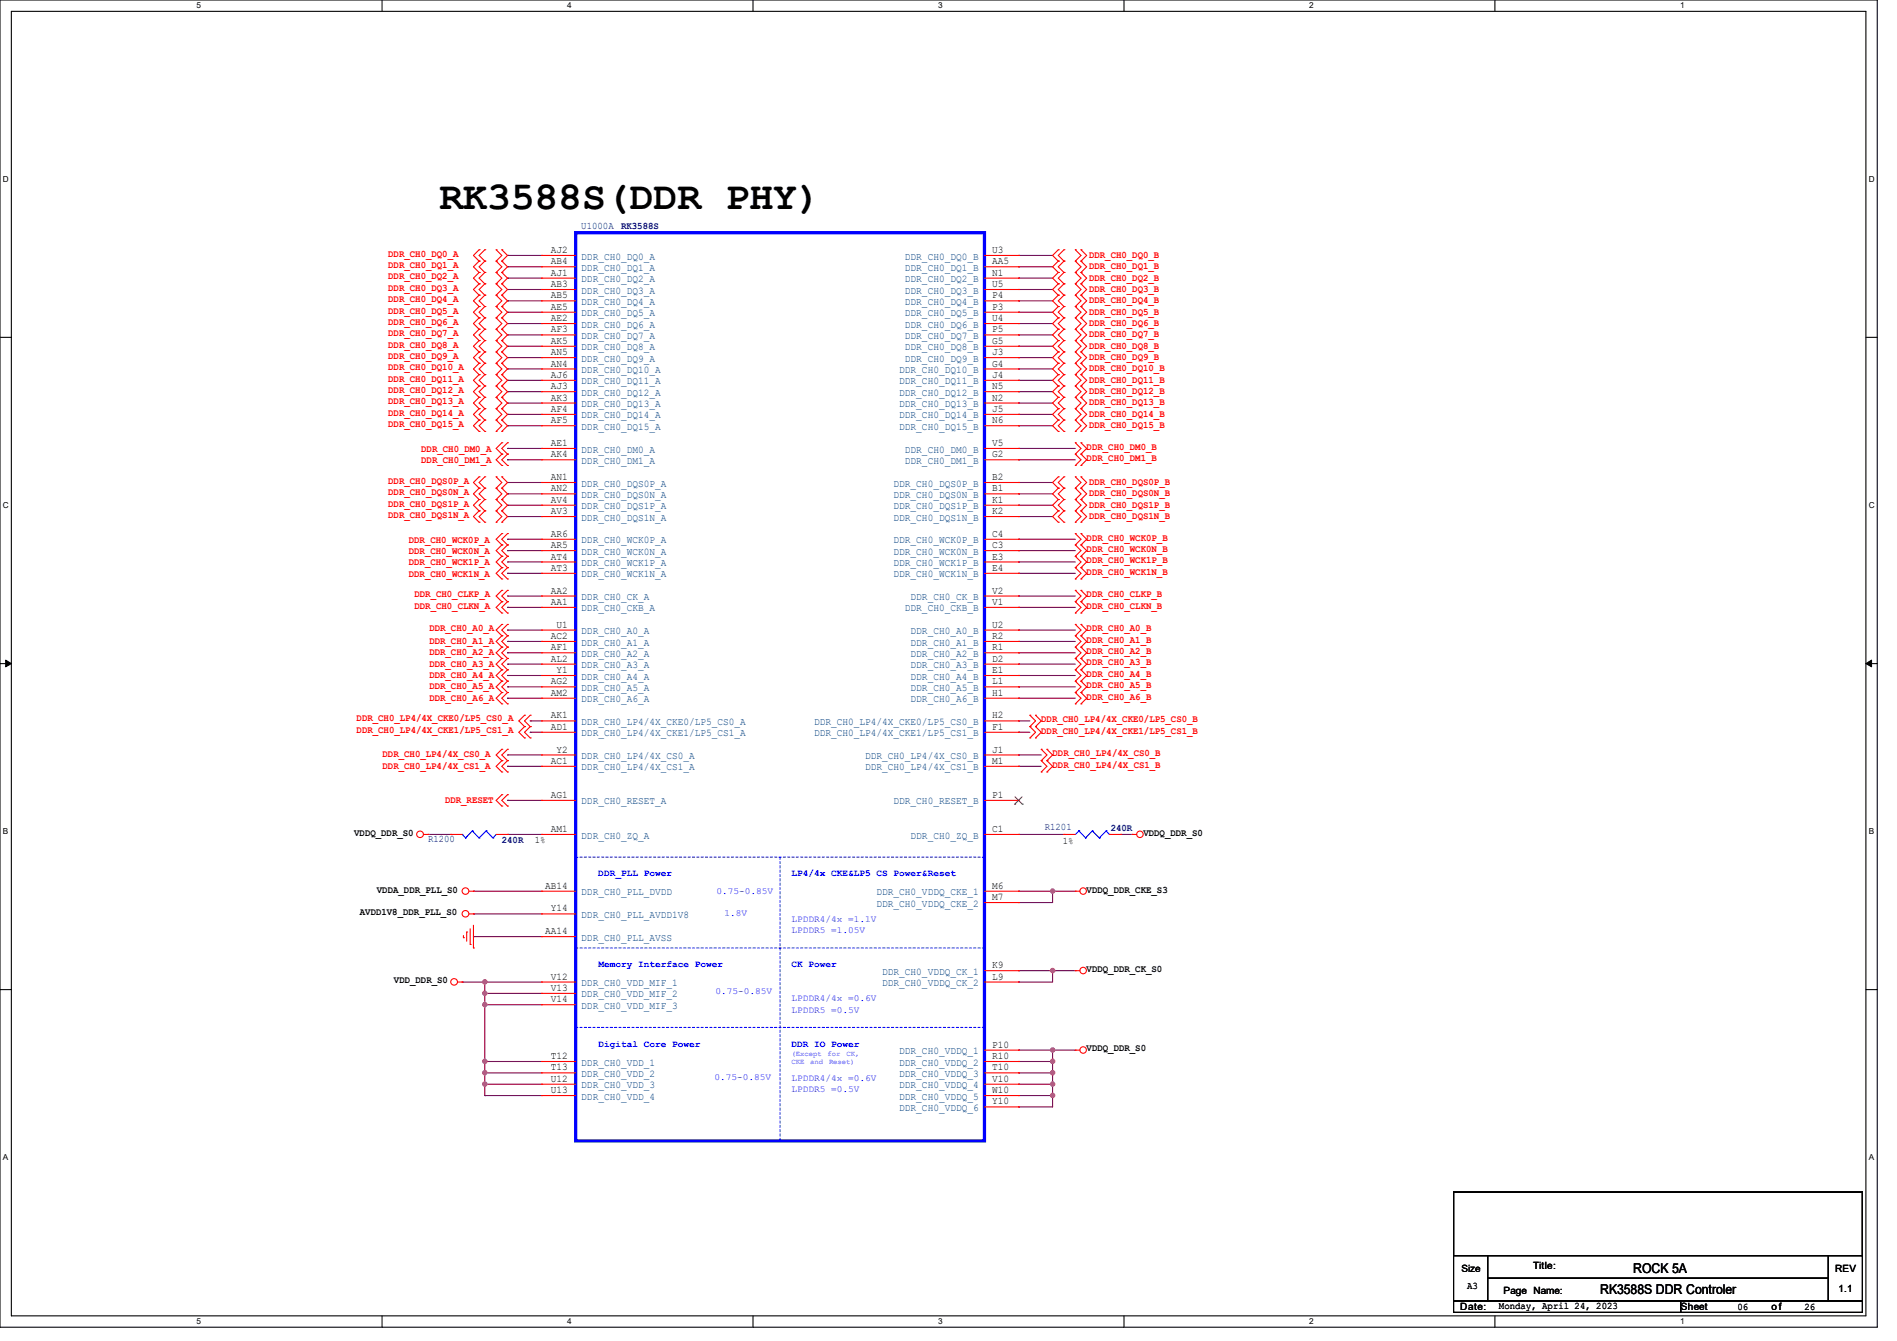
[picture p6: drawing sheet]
<svg xmlns="http://www.w3.org/2000/svg" width="297mm" height="210mm" viewBox="0 0 297 210" stroke-linecap="round" stroke-linejoin="round" font-family="sans-serif">
<path d="M0 0h293.9v207.9h-293.9zM1.8 1.8h290.3v204.3h-290.3z" fill="none" stroke="#000" stroke-width=".17"/>
<g fill="#fff">
<path d="M30.8 .2h.7v1.4h-.7z"/>
<path d="M30.8 206.2h.7v1.4h-.7z"/>
</g>
<path d="M59.8 0v1.8M59.8 206.1v1.8" fill="none" stroke="#000" stroke-width=".17"/>
<g fill="#fff">
<path d="M88.8 .2h.7v1.4h-.7z"/>
<path d="M88.8 206.2h.7v1.4h-.7z"/>
</g>
<path d="M117.9 0v1.8M117.9 206.1v1.8" fill="none" stroke="#000" stroke-width=".17"/>
<g fill="#fff">
<path d="M146.9 .2h.7v1.4h-.7z"/>
<path d="M146.9 206.2h.7v1.4h-.7z"/>
</g>
<path d="M176 0v1.8M176 206.1v1.8" fill="none" stroke="#000" stroke-width=".17"/>
<g fill="#fff">
<path d="M205 .2h.7v1.4h-.7z"/>
<path d="M205 206.2h.7v1.4h-.7z"/>
</g>
<path d="M234.1 0v1.8M234.1 206.1v1.8" fill="none" stroke="#000" stroke-width=".17"/>
<g fill="#fff">
<path d="M263.1 .2h.6v1.4h-.6z"/>
<path d="M263.1 206.2h.6v1.4h-.6z"/>
<path d="M.5 27.3h.9v1.4h-.9z"/>
<path d="M292.6 27.3h.9v1.4h-.9z"/>
<path d="M.5 78.4h.9v1.4h-.9z"/>
<path d="M292.6 78.4h.9v1.4h-.9z"/>
</g>
<path d="M0 52.8h1.8M292.1 52.8h1.8" fill="none" stroke="#000" stroke-width=".17"/>
<g fill="#fff">
<path d="M.5 129.5h.8v1.4h-.8z"/>
<path d="M292.6 129.5h.8v1.4h-.8z"/>
</g>
<path d="M0 103.9h1.8M292.1 103.9h1.8" fill="none" stroke="#000" stroke-width=".17"/>
<path d="M.9 103.4l.9 .5-.9 .5zM292.1 103.9l.9-.5v1z" fill="#000" stroke="#000" stroke-width=".16"/>
<g fill="#fff">
<path d="M.5 180.5h.8v1.4h-.8z"/>
<path d="M292.6 180.5h.8v1.4h-.8z"/>
</g>
<path d="M0 155h1.8M292.1 155h1.8M227.6 186.7h64v9.9h-64zM227.6 196.6h5.3v7.2h-5.3zM232.9 196.6h53.4v3.6h-53.4zM286.3 196.6h5.3v7.2h-5.3zM227.6 203.8h35.5v1.7h-35.5zM232.9 200.2h53.4v3.6h-53.4zM263.1 203.8h28.5v1.7h-28.5z" fill="none" stroke="#000" stroke-width=".17"/>
<g fill="none" stroke="#7f003f" stroke-width=".17">
<path d="M79.5 41.8h.1M79.5 47.1h.1M79.5 56h.1M79.5 54.2h.1M79.5 45.3h.1M79.5 59.6h.1M79.5 57.8h.1M79.5 52.5h.1M79.5 43.6h.1M79.5 48.9h.1M79.5 50.7h.1M79.5 40h.1"/>
<path d="M79.5 40h5.3M79.5 52.5h5.3M79.5 50.7h5.3M79.5 59.6h5.3M79.5 48.9h5.3M79.5 47.1h5.3M79.5 45.3h5.3M79.5 43.6h5.3M79.5 41.8h5.3M79.5 57.8h5.3M79.5 56h5.3M79.5 54.2h5.3"/>
<path d="M159.5 40h.1M159.5 52.5h.1M159.5 50.7h.1M159.5 59.6h.1M159.5 48.9h.1M159.5 47.1h.1M159.5 45.3h.1M159.5 43.6h.1M159.5 41.8h.1M159.5 57.8h.1M159.5 56h.1M159.5 54.2h.1"/>
<path d="M159.5 40h5.3M159.5 52.5h5.3M159.5 50.7h5.3M159.5 59.6h5.3M159.5 48.9h5.3M159.5 47.1h5.3M159.5 45.3h5.3M159.5 43.6h5.3M159.5 41.8h5.3M159.5 57.8h5.3M159.5 56h5.3M159.5 54.2h5.3"/>
<path d="M79.5 64.9h.1M79.5 63.1h.1M79.5 61.3h.1M79.5 66.7h.1M79.5 72h.1M79.5 70.2h.1M79.5 77.3h.1M79.5 75.6h.1M79.5 79.1h.1M79.5 61.3h5.3M79.5 79.1h5.3M79.5 77.3h5.3"/>
<path d="M79.5 64.9h5.3M79.5 63.1h5.3M79.5 75.6h5.3M79.5 72h5.3M79.5 70.2h5.3M79.5 66.7h5.3M159.5 61.3h.1M159.5 79.1h.1M159.5 77.3h.1M159.5 64.9h.1M159.5 63.1h.1M159.5 75.6h.1"/>
<path d="M159.5 72h.1M159.5 70.2h.1M159.5 66.7h.1M159.5 61.3h5.3M159.5 79.1h5.3M159.5 77.3h5.3M159.5 64.9h5.3M159.5 63.1h5.3M159.5 75.6h5.3M159.5 72h8.9M159.5 70.2h8.9M159.5 66.7h5.3"/>
<path d="M79.5 84.5h.1M79.5 86.2h.1M79.5 88h.1M79.5 89.8h.1M79.5 93.3h.1M79.5 95.1h.1M79.5 98.7h.1M79.5 80.9h.1M79.5 84.5h5.3M79.5 86.2h5.3M79.5 88h5.3M79.5 89.8h5.3"/>
<path d="M79.5 93.3h5.3M79.5 95.1h5.3M79.5 98.7h5.3M79.5 80.9h5.3M159.5 84.5h.1M159.5 86.2h.1M159.5 88h.1M159.5 89.8h.1M159.5 93.3h.1M159.5 95.1h.1M159.5 98.7h.1M159.5 80.9h.1"/>
<path d="M159.5 84.5h8.9M159.5 86.2h8.9M159.5 88h8.9M159.5 89.8h8.9M159.5 93.3h8.9M159.5 95.1h8.9M159.5 98.7h8.9M159.5 80.9h5.3M79.5 109.3h.1M79.5 118.2h.1M79.5 100.5h.1M79.5 107.6h.1"/>
<path d="M79.5 105.8h.1M79.5 102.2h.1M79.5 104h.1M79.5 109.3h5.3M79.5 118.2h5.3M79.5 107.6h5.3M79.5 105.8h5.3M79.5 104h5.3M79.5 102.2h5.3M79.5 100.5h5.3M83 112.9h.1M83 114.7h.1"/>
<path d="M83 112.9h1.8M83 114.7h1.8M159.5 109.3h.1M159.5 118.2h.1M159.5 107.6h.1M159.5 105.8h.1M159.5 104h.1M159.5 102.2h.1M159.5 100.5h.1M159.5 114.7h.1M159.5 112.9h.1M159.5 109.3h8.9"/>
<path d="M159.5 118.2h3.5M159.5 107.6h8.9M159.5 105.8h8.9M159.5 104h8.9M159.5 102.2h8.9M159.5 100.5h8.9M159.5 112.9h1.7M159.5 114.7h1.7M67 130.7h.1M67 130.7h3.6M74.1 139.6h.1M74.1 139.6h10.7"/>
<path d="M79.5 130.7h.1M79.5 120h.1M79.5 125.3h.1M79.5 130.7h5.3M79.5 120h5.3M79.5 125.3h5.3M159.5 120h.1M159.5 139.6h.1M159.5 130.7h.1M159.5 130.7h7.1M159.5 139.6h8.9M159.5 120h3.5"/>
<path d="M164.8 139.6h.1M164.8 139.6v1.8h-5.3M175.5 130.7h.1M175.5 130.7h1.7M72.3 153.8h.1M72.3 153.8h12.5M74.1 143.1h.1M74.1 146.7h.1M74.1 143.1h10.7M74.1 146.7h10.7M75.9 153.8h.1M75.9 155.6h.1"/>
<path d="M75.9 157.4h.1M75.9 153.8v17.8M75.9 155.6h8.9M75.9 157.4h8.9M159.5 141.4h.1M159.5 153.8h.1M159.5 152h.1M159.5 152h8.9M164.8 152h.1M164.8 152v1.8h-5.3M75.9 166.2h.1M75.9 168h.1"/>
<path d="M75.9 171.6h.1M75.9 169.8h.1M75.9 166.2h8.9M75.9 168h8.9M75.9 169.8h8.9M75.9 171.6h8.9M159.5 168h.1M159.5 166.2h.1M159.5 164.5h.1M159.5 173.4h.1M159.5 169.8h.1M159.5 171.6h.1"/>
<path d="M159.5 166.2h5.3M159.5 168h5.3M159.5 164.5h8.9M159.5 169.8h5.3M159.5 171.6h5.3M164.8 164.5h.1M164.8 166.2h.1M164.8 168h.1M164.8 169.8h.1M164.8 171.6h.1M164.8 164.5v8.9h-5.3"/>
</g>
<g fill="#f0f" stroke="#f0f" stroke-width=".17">
<circle cx="75.9" cy="155.6" r=".34"/>
<circle cx="164.8" cy="168" r=".34"/>
<circle cx="164.8" cy="166.2" r=".34"/>
<circle cx="164.8" cy="164.4" r=".34"/>
<circle cx="164.8" cy="171.6" r=".34"/>
<circle cx="164.8" cy="169.8" r=".34"/>
<circle cx="164.8" cy="152" r=".34"/>
<circle cx="164.8" cy="139.6" r=".34"/>
<circle cx="75.9" cy="168" r=".34"/>
<circle cx="75.9" cy="169.8" r=".34"/>
<circle cx="75.9" cy="166.2" r=".34"/>
<circle cx="75.9" cy="157.3" r=".34"/>
<circle cx="75.9" cy="153.8" r=".34"/>
</g>
<g fill="none" stroke="#f00" stroke-width=".17">
<path d="M75 39.1h.1M75 39.1l-.9 .9 .9 .9M75.9 39.1h.1M75.9 39.1l-.9 .9 .9 .9M77.7 39.1h.1M77.7 39.1l.9 .9-.9 .9M78.6 39.1h.1M78.6 39.1l.9 .9-.9 .9M165.7 39.1h.1M165.7 39.1l-.9 .9 .9 .9M166.6 39.1h.1M166.6 39.1l-.9 .9 .9 .9"/>
<path d="M168.4 39.1h.1M168.4 39.1l.8 .9-.8 .9M169.2 39.1h.1M169.2 39.1l.9 .9-.9 .9M75 40.9h.1M75 42.7h.1M75 44.4h.1M75 46.2h.1M75 48h.1M75 49.8h.1M75 51.6h.1M75 53.3h.1"/>
<path d="M75 55.1h.1M75 56.9h.1M75 58.7h.1M75 44.4l-.9 .9 .9 .9M75 46.2l-.9 .9 .9 .9M75 40.9l-.9 .9 .9 .9M75 42.7l-.9 .9 .9 .8M75 49.8l-.9 .9 .9 .9M75 51.6l-.9 .9 .9 .8M75 53.3l-.9 .9 .9 .9M75 48l-.9 .9 .9 .9M75 55.1l-.9 .9 .9 .9"/>
<path d="M75 56.9l-.9 .9 .9 .9M75 58.7l-.9 .9 .9 .9M75.9 40.9h.1M75.9 42.7h.1M75.9 44.4h.1M75.9 46.2h.1M75.9 48h.1M75.9 49.8h.1M75.9 51.6h.1M75.9 53.3h.1M75.9 55.1h.1M75.9 56.9h.1"/>
<path d="M75.9 58.7h.1M75.9 42.7l-.9 .9 .9 .8M75.9 44.4l-.9 .9 .9 .9M75.9 40.9l-.9 .9 .9 .9M75.9 46.2l-.9 .9 .9 .9M75.9 48l-.9 .9 .9 .9M75.9 49.8l-.9 .9 .9 .9M75.9 51.6l-.9 .9 .9 .8M75.9 53.3l-.9 .9 .9 .9M75.9 55.1l-.9 .9 .9 .9M75.9 56.9l-.9 .9 .9 .9M75.9 58.7l-.9 .9 .9 .9"/>
<path d="M77.7 40.9h.1M77.7 42.7h.1M77.7 44.4h.1M77.7 46.2h.1M77.7 48h.1M77.7 49.8h.1M77.7 51.6h.1M77.7 53.3h.1M77.7 55.1h.1M77.7 56.9h.1M77.7 58.7h.1M77.7 40.9l.9 .9-.9 .9"/>
<path d="M77.7 44.4l.9 .9-.9 .9M77.7 42.7l.9 .9-.9 .8M77.7 46.2l.9 .9-.9 .9M77.7 48l.9 .9-.9 .9M77.7 49.8l.9 .9-.9 .9M77.7 51.6l.9 .9-.9 .8M77.7 55.1l.9 .9-.9 .9M77.7 53.3l.9 .9-.9 .9M77.7 56.9l.9 .9-.9 .9M77.7 58.7l.9 .9-.9 .9M78.6 40.9h.1M78.6 42.7h.1"/>
<path d="M78.6 44.4h.1M78.6 46.2h.1M78.6 48h.1M78.6 49.8h.1M78.6 51.6h.1M78.6 53.3h.1M78.6 55.1h.1M78.6 56.9h.1M78.6 58.7h.1M78.6 44.4l.9 .9-.9 .9M78.6 40.9l.9 .9-.9 .9M78.6 46.2l.9 .9-.9 .9"/>
<path d="M78.6 42.7l.9 .9-.9 .8M78.6 48l.9 .9-.9 .9M78.6 49.8l.9 .9-.9 .9M78.6 51.6l.9 .9-.9 .8M78.6 55.1l.9 .9-.9 .9M78.6 56.9l.9 .9-.9 .9M78.6 53.3l.9 .9-.9 .9M78.6 58.7l.9 .9-.9 .9M84.8 40h.1M84.8 41.8h.1M84.8 57.8h.1M84.8 59.6h.1"/>
<path d="M84.8 43.6h.1M84.8 45.3h.1M84.8 47.1h.1M84.8 48.9h.1M84.8 50.7h.1M84.8 52.5h.1M84.8 54.2h.1M84.8 56h.1M84.8 40h5.3M84.8 41.8h5.3M84.8 57.8h5.3M84.8 59.6h5.3"/>
<path d="M84.8 43.6h5.3M84.8 45.3h5.3M84.8 47.1h5.3M84.8 48.9h5.3M84.8 50.7h5.3M84.8 52.5h5.3M84.8 54.2h5.3M84.8 56h5.3M154.1 40h5.4M154.1 41.8h5.4M154.1 57.8h5.4M154.1 59.6h5.4"/>
<path d="M154.1 43.6h5.4M154.1 45.3h5.4M154.1 47.1h5.4M154.1 48.9h5.4M154.1 50.7h5.4M154.1 52.5h5.4M154.1 54.2h5.4M154.1 56h5.4M159.5 40h.1M159.5 41.8h.1M159.5 57.8h.1M159.5 59.6h.1"/>
<path d="M159.5 43.6h.1M159.5 45.3h.1M159.5 47.1h.1M159.5 48.9h.1M159.5 50.7h.1M159.5 52.5h.1M159.5 54.2h.1M159.5 56h.1M165.7 40.9h.1M165.7 42.7h.1M165.7 44.4h.1M165.7 46.2h.1"/>
<path d="M165.7 48h.1M165.7 49.8h.1M165.7 51.6h.1M165.7 53.3h.1M165.7 55.1h.1M165.7 56.9h.1M165.7 58.7h.1M165.7 44.4l-.9 .9 .9 .9M165.7 40.9l-.9 .9 .9 .9M165.7 46.2l-.9 .9 .9 .9M165.7 42.7l-.9 .9 .9 .8M165.7 48l-.9 .9 .9 .9"/>
<path d="M165.7 49.8l-.9 .9 .9 .9M165.7 51.6l-.9 .9 .9 .8M165.7 53.3l-.9 .9 .9 .9M165.7 55.1l-.9 .9 .9 .9M165.7 56.9l-.9 .9 .9 .9M165.7 58.7l-.9 .9 .9 .9M166.6 40.9h.1M166.6 42.7h.1M166.6 44.4h.1M166.6 46.2h.1M166.6 48h.1M166.6 49.8h.1"/>
<path d="M166.6 51.6h.1M166.6 53.3h.1M166.6 55.1h.1M166.6 56.9h.1M166.6 58.7h.1M166.6 42.7l-.9 .9 .9 .8M166.6 40.9l-.9 .9 .9 .9M166.6 44.4l-.9 .9 .9 .9M166.6 46.2l-.9 .9 .9 .9M166.6 48l-.9 .9 .9 .9M166.6 49.8l-.9 .9 .9 .9M166.6 51.6l-.9 .9 .9 .8"/>
<path d="M166.6 53.3l-.9 .9 .9 .9M166.6 55.1l-.9 .9 .9 .9M166.6 56.9l-.9 .9 .9 .9M166.6 58.7l-.9 .9 .9 .9M168.4 40.9h.1M168.4 42.7h.1M168.4 44.4h.1M168.4 46.2h.1M168.4 48h.1M168.4 49.8h.1M168.4 51.6h.1M168.4 53.3h.1"/>
<path d="M168.4 55.1h.1M168.4 56.9h.1M168.4 58.7h.1M168.4 42.7l.8 .9-.8 .8M168.4 44.4l.8 .9-.8 .9M168.4 40.9l.8 .9-.8 .9M168.4 46.2l.8 .9-.8 .9M168.4 48l.8 .9-.8 .9M168.4 49.8l.8 .9-.8 .9M168.4 53.3l.8 .9-.8 .9M168.4 55.1l.8 .9-.8 .9M168.4 51.6l.8 .9-.8 .8"/>
<path d="M168.4 56.9l.8 .9-.8 .9M168.4 58.7l.8 .9-.8 .9M169.2 40.9h.1M169.2 42.7h.1M169.2 44.4h.1M169.2 46.2h.1M169.2 48h.1M169.2 49.8h.1M169.2 51.6h.1M169.2 53.3h.1M169.2 55.1h.1M169.2 56.9h.1"/>
<path d="M169.2 58.7h.1M169.2 44.4l.9 .9-.9 .9M169.2 46.2l.9 .9-.9 .9M169.2 40.9l.9 .9-.9 .9M169.2 48l.9 .9-.9 .9M169.2 42.7l.9 .9-.9 .8M169.2 49.8l.9 .9-.9 .9M169.2 53.3l.9 .9-.9 .9M169.2 55.1l.9 .9-.9 .9M169.2 56.9l.9 .9-.9 .9M169.2 51.6l.9 .9-.9 .8M169.2 58.7l.9 .9-.9 .9"/>
<path d="M75 74.7h.1M75 76.5h.1M75 78.2h.1M75 60.5h.1M75 62.2h.1M75 64h.1M75 65.8h.1M75 67.6h.1M75 65.8l-.9 .9 .9 .9M75 74.7l-.9 .9 .9 .9M75 76.5l-.9 .8 .9 .9M75 78.2l-.9 .9 .9 .9"/>
<path d="M75 60.5l-.9 .8 .9 .9M75 62.2l-.9 .9 .9 .9M75 64l-.9 .9 .9 .9M75.9 74.7h.1M75.9 76.5h.1M75.9 78.2h.1M75.9 60.5h.1M75.9 62.2h.1M75.9 64h.1M75.9 65.8h.1M75.9 67.6h.1M75.9 65.8l-.9 .9 .9 .9"/>
<path d="M75.9 74.7l-.9 .9 .9 .9M75.9 78.2l-.9 .9 .9 .9M75.9 76.5l-.9 .8 .9 .9M75.9 60.5l-.9 .8 .9 .9M75.9 62.2l-.9 .9 .9 .9M75.9 64l-.9 .9 .9 .9M77.7 74.7h.1M77.7 76.5h.1M77.7 78.2h.1M77.7 60.5h.1M77.7 62.2h.1M77.7 64h.1"/>
<path d="M77.7 65.8h.1M77.7 67.6h.1M77.7 74.7l.9 .9-.9 .9M77.7 78.2l.9 .9-.9 .9M77.7 76.5l.9 .8-.9 .9M77.7 60.5l.9 .8-.9 .9M77.7 62.2l.9 .9-.9 .9M77.7 65.8l.9 .9-.9 .9M77.7 64l.9 .9-.9 .9M78.6 69.3h.1M78.6 71.1h.1M78.6 72.9h.1"/>
<path d="M78.6 76.5h.1M78.6 74.7h.1M78.6 78.2h.1M78.6 60.5h.1M78.6 62.2h.1M78.6 64h.1M78.6 65.8h.1M78.6 67.6h.1M78.6 69.3l-.9 .9 .9 .9M78.6 71.1l-.9 .9 .9 .9M78.6 74.7l.9 .9-.9 .9M78.6 76.5l.9 .8-.9 .9"/>
<path d="M78.6 78.2l.9 .9-.9 .9M78.6 60.5l.9 .8-.9 .9M78.6 62.2l.9 .9-.9 .9M78.6 64l.9 .9-.9 .9M78.6 65.8l.9 .9-.9 .9M79.5 69.3h.1M79.5 71.1h.1M79.5 72.9h.1M79.5 69.3l-.9 .9 .9 .9M79.5 71.1l-.9 .9 .9 .9M84.8 70.2h.1M84.8 72h.1"/>
<path d="M84.8 61.3h.1M84.8 63.1h.1M84.8 64.9h.1M84.8 66.7h.1M84.8 77.3h.1M84.8 75.6h.1M84.8 79.1h.1M84.8 70.2h5.3M84.8 72h5.3M84.8 61.3h5.3M84.8 63.1h5.3M84.8 64.9h5.3"/>
<path d="M84.8 66.7h5.3M84.8 77.3h5.3M84.8 75.6h5.3M84.8 79.1h5.3M154.1 70.2h5.4M154.1 72h5.4M154.1 61.3h5.4M154.1 63.1h5.4M154.1 64.9h5.4M154.1 66.7h5.4M154.1 77.3h5.4M154.1 75.6h5.4"/>
<path d="M154.1 79.1h5.4M159.5 63.1h.1M159.5 70.2h.1M159.5 72h.1M159.5 61.3h.1M159.5 64.9h.1M159.5 66.7h.1M159.5 77.3h.1M159.5 75.6h.1M159.5 79.1h.1M165.7 74.7h.1M165.7 76.5h.1"/>
<path d="M165.7 78.2h.1M165.7 60.5h.1M165.7 62.2h.1M165.7 64h.1M165.7 65.8h.1M165.7 67.6h.1M165.7 74.7l-.9 .9 .9 .9M165.7 64l-.9 .9 .9 .9M165.7 76.5l-.9 .8 .9 .9M165.7 65.8l-.9 .9 .9 .9M165.7 78.2l-.9 .9 .9 .9M165.7 60.5l-.9 .8 .9 .9"/>
<path d="M165.7 62.2l-.9 .9 .9 .9M166.6 76.5h.1M166.6 74.7h.1M166.6 78.2h.1M166.6 60.5h.1M166.6 62.2h.1M166.6 64h.1M166.6 65.8h.1M166.6 67.6h.1M166.6 65.8l-.9 .9 .9 .9M166.6 74.7l-.9 .9 .9 .9M166.6 78.2l-.9 .9 .9 .9"/>
<path d="M166.6 76.5l-.9 .8 .9 .9M166.6 60.5l-.9 .8 .9 .9M166.6 62.2l-.9 .9 .9 .9M166.6 64l-.9 .9 .9 .9M168.4 71.1h.1M168.4 69.3h.1M168.4 72.9h.1M168.4 76.5h.1M168.4 74.7h.1M168.4 78.2h.1M168.4 60.5h.1M168.4 62.2h.1"/>
<path d="M168.4 64h.1M168.4 65.8h.1M168.4 67.6h.1M168.4 69.3l.8 .9-.8 .9M168.4 71.1l.8 .9-.8 .9M168.4 78.2l.8 .9-.8 .9M168.4 74.7l.8 .9-.8 .9M168.4 76.5l.8 .8-.8 .9M168.4 60.5l.8 .8-.8 .9M168.4 64l.8 .9-.8 .9M168.4 65.8l.8 .9-.8 .9M168.4 62.2l.8 .9-.8 .9"/>
<path d="M169.2 71.1h.1M169.2 69.3h.1M169.2 72.9h.1M169.2 76.5h.1M169.2 74.7h.1M169.2 78.2h.1M169.2 60.5h.1M169.2 62.2h.1M169.2 64h.1M169.2 65.8h.1M169.2 67.6h.1M169.2 69.3l.9 .9-.9 .9"/>
<path d="M169.2 71.1l.9 .9-.9 .9M169.2 74.7l.9 .9-.9 .9M169.2 76.5l.9 .8-.9 .9M169.2 78.2l.9 .9-.9 .9M169.2 60.5l.9 .8-.9 .9M169.2 64l.9 .9-.9 .9M169.2 65.8l.9 .9-.9 .9M169.2 62.2l.9 .9-.9 .9M75 80h.1M75 81.8h.1M75 80l-.9 .9 .9 .9M75.9 80h.1"/>
<path d="M75.9 81.8h.1M75.9 80l-.9 .9 .9 .9M77.7 80h.1M77.7 81.8h.1M77.7 80l.9 .9-.9 .9M78.6 83.6h.1M78.6 85.3h.1M78.6 87.1h.1M78.6 88.9h.1M78.6 90.7h.1M78.6 80h.1M78.6 81.8h.1"/>
<path d="M78.6 92.5h.1M78.6 94.2h.1M78.6 96h.1M78.6 97.8h.1M78.6 99.6h.1M78.6 83.6l-.9 .9 .9 .8M78.6 85.3l-.9 .9 .9 .9M78.6 87.1l-.9 .9 .9 .9M78.6 88.9l-.9 .9 .9 .9M78.6 80l.9 .9-.9 .9M78.6 92.5l-.9 .8 .9 .9M78.6 94.2l-.9 .9 .9 .9"/>
<path d="M78.6 97.8l-.9 .9 .9 .9M78.6 99.6l-.9 .9 .9 .8M79.5 83.6h.1M79.5 85.3h.1M79.5 87.1h.1M79.5 88.9h.1M79.5 90.7h.1M79.5 92.5h.1M79.5 94.2h.1M79.5 96h.1M79.5 97.8h.1M79.5 99.6h.1"/>
<path d="M79.5 83.6l-.9 .9 .9 .8M79.5 85.3l-.9 .9 .9 .9M79.5 87.1l-.9 .9 .9 .9M79.5 88.9l-.9 .9 .9 .9M79.5 92.5l-.9 .8 .9 .9M79.5 94.2l-.9 .9 .9 .9M79.5 97.8l-.9 .9 .9 .9M79.5 99.6l-.9 .9 .9 .8M84.8 98.7h.1M84.8 80.9h.1M84.8 93.3h.1M84.8 95.1h.1"/>
<path d="M84.8 84.5h.1M84.8 86.2h.1M84.8 88h.1M84.8 89.8h.1M84.8 98.7h5.3M84.8 80.9h5.3M84.8 95.1h5.3M84.8 93.3h5.3M84.8 84.5h5.3M84.8 86.2h5.3M84.8 88h5.3M84.8 89.8h5.3"/>
<path d="M154.1 98.7h5.4M154.1 80.9h5.4M154.1 95.1h5.4M154.1 93.3h5.4M154.1 84.5h5.4M154.1 86.2h5.4M154.1 88h5.4M154.1 89.8h5.4M159.5 98.7h.1M159.5 95.1h.1M159.5 93.3h.1M159.5 80.9h.1"/>
<path d="M159.5 84.5h.1M159.5 86.2h.1M159.5 88h.1M159.5 89.8h.1M165.7 80h.1M165.7 81.8h.1M165.7 80l-.9 .9 .9 .9M166.6 80h.1M166.6 81.8h.1M166.6 80l-.9 .9 .9 .9M168.4 85.3h.1M168.4 83.6h.1"/>
<path d="M168.4 87.1h.1M168.4 88.9h.1M168.4 90.7h.1M168.4 80h.1M168.4 81.8h.1M168.4 94.2h.1M168.4 92.5h.1M168.4 96h.1M168.4 99.6h.1M168.4 97.8h.1M168.4 83.6l.8 .9-.8 .8M168.4 85.3l.8 .9-.8 .9"/>
<path d="M168.4 87.1l.8 .9-.8 .9M168.4 88.9l.8 .9-.8 .9M168.4 80l.8 .9-.8 .9M168.4 92.5l.8 .8-.8 .9M168.4 94.2l.8 .9-.8 .9M168.4 97.8l.8 .9-.8 .9M168.4 99.6l.8 .9-.8 .8M169.2 85.3h.1M169.2 83.6h.1M169.2 87.1h.1M169.2 88.9h.1M169.2 90.7h.1"/>
<path d="M169.2 80h.1M169.2 81.8h.1M169.2 94.2h.1M169.2 92.5h.1M169.2 96h.1M169.2 99.6h.1M169.2 97.8h.1M169.2 83.6l.9 .9-.9 .8M169.2 85.3l.9 .9-.9 .9M169.2 87.1l.9 .9-.9 .9M169.2 88.9l.9 .9-.9 .9M169.2 80l.9 .9-.9 .9"/>
<path d="M169.2 92.5l.9 .8-.9 .9M169.2 94.2l.9 .9-.9 .9M169.2 97.8l.9 .9-.9 .9M169.2 99.6l.9 .9-.9 .8M78.6 108.5h.1M78.6 110.2h.1M78.6 119.1h.1M78.6 117.3h.1M78.6 101.3h.1M78.6 103.1h.1M78.6 104.9h.1M78.6 106.7h.1"/>
<path d="M78.6 108.5l-.9 .8 .9 .9M78.6 119.1l-.9 .9 .9 .9M78.6 117.3l-.9 .9 .9 .9M78.6 101.3l-.9 .9 .9 .9M78.6 103.1l-.9 .9 .9 .9M78.6 104.9l-.9 .9 .9 .9M78.6 106.7l-.9 .9 .9 .9M79.5 108.5h.1M79.5 110.2h.1M79.5 119.1h.1M79.5 117.3h.1M79.5 101.3h.1"/>
<path d="M79.5 103.1h.1M79.5 104.9h.1M79.5 106.7h.1M79.5 108.5l-.9 .8 .9 .9M79.5 119.1l-.9 .9 .9 .9M79.5 117.3l-.9 .9 .9 .9M79.5 101.3l-.9 .9 .9 .9M79.5 103.1l-.9 .9 .9 .9M79.5 104.9l-.9 .9 .9 .9M79.5 106.7l-.9 .9 .9 .9M82.1 112h.1M82.1 113.8h.1"/>
<path d="M82.1 115.6h.1M82.1 112l-.9 .9 .9 .9M82.1 113.8l-.9 .9 .9 .9M83 112h.1M83 113.8h.1M83 115.6h.1M83 112l-.9 .9 .9 .9M83 113.8l-.9 .9 .9 .9M84.8 100.5h.1M84.8 102.2h.1M84.8 104h.1M84.8 105.8h.1"/>
<path d="M84.8 107.6h.1M84.8 109.3h.1M84.8 112.9h.1M84.8 114.7h.1M84.8 118.2h.1M84.8 100.5h5.3M84.8 102.2h5.3M84.8 104h5.3M84.8 105.8h5.3M84.8 107.6h5.3M84.8 109.3h5.3M84.8 112.9h5.3"/>
<path d="M84.8 114.7h5.3M84.8 118.2h5.3M154.1 100.5h5.4M154.1 102.2h5.4M154.1 104h5.4M154.1 105.8h5.4M154.1 107.6h5.4M154.1 109.3h5.4M154.1 112.9h5.4M154.1 114.7h5.4M154.1 118.2h5.4M159.5 100.5h.1"/>
<path d="M159.5 102.2h.1M159.5 104h.1M159.5 105.8h.1M159.5 107.6h.1M159.5 109.3h.1M159.5 112.9h.1M159.5 114.7h.1M159.5 118.2h.1M161.2 113.8h.1M161.2 112h.1M161.2 115.6h.1M161.2 112l.9 .9-.9 .9"/>
<path d="M161.2 113.8l.9 .9-.9 .9M162.1 113.8h.1M162.1 112h.1M162.1 115.6h.1M162.1 112l.9 .9-.9 .9M162.1 113.8l.9 .9-.9 .9M163 119.1h.1M163 117.3h.1M163 117.3l.9 .9-.9 .9M163 119.1l.9 .9-.9 .9M163.9 119.1h.1M163.9 117.3h.1"/>
<path d="M163.9 117.3l.9 .9-.9 .9M163.9 119.1l.9 .9-.9 .9M168.4 110.2h.1M168.4 108.5h.1M168.4 101.3h.1M168.4 103.1h.1M168.4 104.9h.1M168.4 106.7h.1M168.4 108.5l.8 .8-.8 .9M168.4 101.3l.8 .9-.8 .9M168.4 103.1l.8 .9-.8 .9M168.4 104.9l.8 .9-.8 .9"/>
<path d="M168.4 106.7l.8 .9-.8 .9M169.2 110.2h.1M169.2 108.5h.1M169.2 101.3h.1M169.2 103.1h.1M169.2 104.9h.1M169.2 106.7h.1M169.2 108.5l.9 .8-.9 .9M169.2 101.3l.9 .9-.9 .9M169.2 103.1l.9 .9-.9 .9M169.2 104.9l.9 .9-.9 .9M169.2 106.7l.9 .9-.9 .9"/>
<path d="M66.3 130.7h.7M67 130.7h.1M70.6 130.7h.1M70.6 130.7h1.7M73.4 139.6h.7M74.1 139.6h.1M77.7 130.7h1.8M78.6 124.5h.1M78.6 126.2h.1M78.6 120.9h.1M78.6 124.5l-.9 .8 .9 .9M79.5 124.5h.1"/>
<path d="M79.5 126.2h.1M79.5 120.9h.1M79.5 130.7h.1M79.5 124.5l-.9 .8 .9 .9M84.8 139.6h.1M84.8 120h.1M84.8 125.3h.1M84.8 130.7h.1M84.8 139.6h5.3M84.8 130.7h5.3M84.8 120h5.3M84.8 125.3h5.3"/>
<path d="M154.1 139.6h5.4M154.1 130.7h5.4M154.1 120h5.4M154.1 125.3h5.4M159.5 139.6h.1M159.5 120h.1M159.5 125.3h.1M159.5 130.7h.1M163 120.9h.1M163.9 120.9h.1M166.6 130.7h.1M166.6 130.7h1.8"/>
<path d="M168.4 139.6h.1M168.4 139.6h.7M173.7 130.7h1.8M175.5 130.7h.1M177.2 130.7h.1M177.2 130.7h.8M71.7 153.8h.6M72.3 153.8h.1M72.6 146.9h.1M72.6 146.5v.4M73.1 146h.1M73.1 146v1.4"/>
<path d="M73.4 143.1h.7M73.6 147.9h.1M73.6 145.5v2.4M74.1 143.1h.1M74.1 148.5h.1M74.1 144.9v3.6M84.8 143.1h.1M84.8 146.7h.1M84.8 157.4h.1M84.8 155.6h.1M84.8 153.8h.1M84.8 153.8h5.3"/>
<path d="M84.8 143.1h5.3M84.8 146.7h5.3M84.8 157.4h5.3M84.8 155.6h5.3M154.1 153.8h5.4M154.1 152h5.4M154.1 141.4h5.4M159.5 152h.1M159.5 141.4h.1M159.5 153.8h.1M168.4 152h.1M168.4 152h.7"/>
<path d="M84.8 166.2h.1M84.8 168h.1M84.8 169.8h.1M84.8 171.6h.1M84.8 166.2h5.3M84.8 168h5.3M84.8 169.8h5.3M84.8 171.6h5.3M154.1 164.5h5.4M154.1 166.2h5.4M154.1 168h5.4M154.1 169.8h5.4"/>
<path d="M154.1 171.6h5.4M154.1 173.4h5.4M159.5 171.6h.1M159.5 169.8h.1M159.5 168h.1M159.5 166.2h.1M159.5 164.5h.1M159.5 173.4h.1M168.4 164.5h.1M168.4 164.5h.7"/>
<circle cx="65.8" cy="130.7" r=".52"/>
<circle cx="72.9" cy="139.6" r=".52"/>
<circle cx="169.6" cy="139.6" r=".51"/>
<circle cx="178.5" cy="130.7" r=".51"/>
<circle cx="71.1" cy="153.8" r=".52"/>
<circle cx="72.9" cy="143.1" r=".52"/>
<circle cx="169.6" cy="152" r=".51"/>
<circle cx="169.6" cy="164.4" r=".51"/>
</g>
<g fill="none" stroke="#00f" stroke-width=".17">
<path d="M72.3 130.7h.1M72.3 130.7l.6 .5M72.9 131.2h.1M74 130.1h.1M74 130.1l1 1.1M74 130.1l-1.1 1.1M75 131.2h.1M76.1 130.1h.1M76.1 130.1l1.1 1.1M76.1 130.1l-1.1 1.1M77.2 131.2h.1M77.7 130.7l-.5 .5"/>
<path d="M168.9 130.1h.1M168.9 130.1l-.5 .6M168.9 130.1l1.1 1.1M170 131.2h.1M171 130.1h.1M171 130.1l-1 1.1M171 130.1l1.1 1.1M172.1 131.2h.1M173.2 130.1h.1M173.2 130.1l-1.1 1.1M173.2 130.1l.5 .6M173.7 130.7h.1"/>
</g>
<path d="M90.1 36.4h64v142.3h-64z" fill="none" stroke="#00f" stroke-width=".51"/>
<path d="M90.1 134.2h64M122.1 134.2v44.5M154.1 134.2h.1M90.1 148.5h64M154.1 148.5h.1M90.1 160.9h64M122.1 178.7h.1M154.1 160.9h.1" fill="none" stroke="#00f" stroke-width=".17" stroke-dasharray=".3 .3"/>
<path d="M158.9 125.9h.1M158.9 124.8l1.2 1.1M160 124.8l-1.1 1.1M160.1 125.9h.1" fill="none" stroke="#7f3f00" stroke-width=".16"/>
<text font-size="6.2" x="68.8" y="32.8">RK3588S(DDR PHY)</text>
<g font-size="2.1">
<text x="250.5" y="202.7">RK3588S DDR Controler</text>
<text x="255.7" y="199.3">ROCK 5A</text>
</g>
<g font-size="1.6" fill="#00007f">
<text x="91" y="35.9">U1000A</text>
<text x="97.2" y="35.9">RK3588S</text>
<text x="67" y="131.9">R1200</text>
<text x="78.6" y="132">240R</text>
<text x="163.6" y="130">R1201</text>
<text x="173.9" y="130.2">240R</text>
</g>
<g font-size="1.6" fill="#f00">
<text x="60.8" y="40.2">DDR_CH0_DQ0_A</text>
<text x="60.8" y="42">DDR_CH0_DQ1_A</text>
<text x="170.5" y="40.4">DDR_CH0_DQ0_B</text>
<text x="60.8" y="43.8">DDR_CH0_DQ2_A</text>
<text x="60.8" y="45.5">DDR_CH0_DQ3_A</text>
<text x="60.8" y="47.3">DDR_CH0_DQ4_A</text>
<text x="170.5" y="42.2">DDR_CH0_DQ1_B</text>
<text x="170.5" y="43.9">DDR_CH0_DQ2_B</text>
<text x="170.5" y="45.7">DDR_CH0_DQ3_B</text>
<text x="170.5" y="47.5">DDR_CH0_DQ4_B</text>
<text x="60.8" y="49.1">DDR_CH0_DQ5_A</text>
<text x="60.8" y="50.9">DDR_CH0_DQ6_A</text>
<text x="60.8" y="52.7">DDR_CH0_DQ7_A</text>
<text x="170.5" y="49.3">DDR_CH0_DQ5_B</text>
<text x="170.5" y="51.1">DDR_CH0_DQ6_B</text>
<text x="170.5" y="52.8">DDR_CH0_DQ7_B</text>
<text x="60.8" y="54.4">DDR_CH0_DQ8_A</text>
<text x="60.8" y="56.2">DDR_CH0_DQ9_A</text>
<text x="60.8" y="58">DDR_CH0_DQ10_A</text>
<text x="60.8" y="59.8">DDR_CH0_DQ11_A</text>
<text x="170.5" y="54.6">DDR_CH0_DQ8_B</text>
<text x="170.5" y="56.4">DDR_CH0_DQ9_B</text>
<text x="170.5" y="58.2">DDR_CH0_DQ10_B</text>
<text x="170.5" y="59.9">DDR_CH0_DQ11_B</text>
<text x="60.8" y="61.6">DDR_CH0_DQ12_A</text>
<text x="60.8" y="63.3">DDR_CH0_DQ13_A</text>
<text x="60.8" y="65.1">DDR_CH0_DQ14_A</text>
<text x="170.5" y="61.7">DDR_CH0_DQ12_B</text>
<text x="170.5" y="63.5">DDR_CH0_DQ13_B</text>
<text x="170.5" y="65.3">DDR_CH0_DQ14_B</text>
<text x="60.8" y="66.9">DDR_CH0_DQ15_A</text>
<text x="66" y="70.8">DDR_CH0_DM0_A</text>
<text x="170.1" y="70.4">DDR_CH0_DM0_B</text>
<text x="170.5" y="67.1">DDR_CH0_DQ15_B</text>
<text x="60.8" y="75.8">DDR_CH0_DQS0P_A</text>
<text x="60.8" y="77.6">DDR_CH0_DQS0N_A</text>
<text x="66" y="72.6">DDR_CH0_DM1_A</text>
<text x="170.1" y="72.2">DDR_CH0_DM1_B</text>
<text x="170.5" y="75.9">DDR_CH0_DQS0P_B</text>
<text x="170.5" y="77.7">DDR_CH0_DQS0N_B</text>
<text x="60.8" y="79.3">DDR_CH0_DQS1P_A</text>
<text x="60.8" y="81.1">DDR_CH0_DQS1N_A</text>
<text x="170.5" y="79.5">DDR_CH0_DQS1P_B</text>
<text x="170.5" y="81.3">DDR_CH0_DQS1N_B</text>
<text x="64" y="85">DDR_CH0_WCK0P_A</text>
<text x="64" y="86.8">DDR_CH0_WCK0N_A</text>
<text x="64" y="88.6">DDR_CH0_WCK1P_A</text>
<text x="170.1" y="84.7">DDR_CH0_WCK0P_B</text>
<text x="170.1" y="86.4">DDR_CH0_WCK0N_B</text>
<text x="170.1" y="88.2">DDR_CH0_WCK1P_B</text>
<text x="170.1" y="90">DDR_CH0_WCK1N_B</text>
<text x="64" y="90.3">DDR_CH0_WCK1N_A</text>
<text x="64.9" y="93.6">DDR_CH0_CLKP_A</text>
<text x="64.9" y="95.3">DDR_CH0_CLKN_A</text>
<text x="170.1" y="93.6">DDR_CH0_CLKP_B</text>
<text x="170.1" y="95.3">DDR_CH0_CLKN_B</text>
<text x="67.2" y="98.9">DDR_CH0_A0_A</text>
<text x="67.2" y="100.8">DDR_CH0_A1_A</text>
<text x="170.1" y="98.9">DDR_CH0_A0_B</text>
<text x="170.1" y="100.7">DDR_CH0_A1_B</text>
<text x="67.2" y="102.6">DDR_CH0_A2_A</text>
<text x="67.2" y="104.4">DDR_CH0_A3_A</text>
<text x="67.2" y="106.2">DDR_CH0_A4_A</text>
<text x="67.2" y="107.9">DDR_CH0_A5_A</text>
<text x="170.1" y="102.4">DDR_CH0_A2_B</text>
<text x="170.1" y="104.2">DDR_CH0_A3_B</text>
<text x="170.1" y="106">DDR_CH0_A4_B</text>
<text x="170.1" y="107.8">DDR_CH0_A5_B</text>
<text x="55.8" y="112.9">DDR_CH0_LP4/4X_CKE0/LP5_CS0_A</text>
<text x="67.2" y="109.7">DDR_CH0_A6_A</text>
<text x="163" y="113.1">DDR_CH0_LP4/4X_CKE0/LP5_CS0_B</text>
<text x="170.1" y="109.6">DDR_CH0_A6_B</text>
<text x="55.8" y="114.7">DDR_CH0_LP4/4X_CKE1/LP5_CS1_A</text>
<text x="59.9" y="118.6">DDR_CH0_LP4/4X_CS0_A</text>
<text x="163" y="114.9">DDR_CH0_LP4/4X_CKE1/LP5_CS1_B</text>
<text x="164.8" y="118.4">DDR_CH0_LP4/4X_CS0_B</text>
<text x="59.9" y="120.4">DDR_CH0_LP4/4X_CS1_A</text>
<text x="69.7" y="125.7">DDR_RESET</text>
<text x="164.8" y="120.2">DDR_CH0_LP4/4X_CS1_B</text>
</g>
<g font-size="1.6">
<text x="86.2" y="39.6">AJ2</text>
<text x="86.2" y="41.4">AB4</text>
<text x="155.4" y="39.6">U3</text>
<text x="155.4" y="41.4">AA5</text>
<text x="86.2" y="43.2">AJ1</text>
<text x="86.2" y="45">AB3</text>
<text x="86.2" y="46.7">AB5</text>
<text x="155.4" y="43.2">N1</text>
<text x="155.4" y="45">U5</text>
<text x="155.4" y="46.7">P4</text>
<text x="86.2" y="48.5">AE5</text>
<text x="86.2" y="50.3">AE2</text>
<text x="86.2" y="52.1">AF3</text>
<text x="86.2" y="53.8">AK5</text>
<text x="155.4" y="48.5">P3</text>
<text x="155.4" y="50.3">U4</text>
<text x="155.4" y="52.1">P5</text>
<text x="155.4" y="53.8">G5</text>
<text x="86.2" y="57.4">AN4</text>
<text x="86.2" y="59.2">AJ6</text>
<text x="86.2" y="55.6">AN5</text>
<text x="155.4" y="57.4">G4</text>
<text x="155.4" y="59.2">J4</text>
<text x="155.4" y="55.6">J3</text>
<text x="86.2" y="61">AJ3</text>
<text x="86.2" y="62.7">AK3</text>
<text x="86.2" y="64.5">AF4</text>
<text x="155.4" y="62.7">N2</text>
<text x="155.4" y="61">N5</text>
<text x="155.4" y="64.5">J5</text>
<text x="86.2" y="69.9">AE1</text>
<text x="86.2" y="71.6">AK4</text>
<text x="86.2" y="66.3">AF5</text>
<text x="155.4" y="69.9">V5</text>
<text x="155.4" y="71.6">G2</text>
<text x="155.4" y="66.3">N6</text>
<text x="86.2" y="77">AN2</text>
<text x="86.2" y="75.2">AN1</text>
<text x="155.4" y="77">B1</text>
<text x="155.4" y="75.2">B2</text>
<text x="86.2" y="80.5">AV3</text>
<text x="86.2" y="78.7">AV4</text>
<text x="155.4" y="80.5">K2</text>
<text x="155.4" y="78.7">K1</text>
<text x="86.2" y="84.1">AR6</text>
<text x="86.2" y="85.9">AR5</text>
<text x="86.2" y="87.6">AT4</text>
<text x="86.2" y="89.4">AT3</text>
<text x="155.4" y="84.1">C4</text>
<text x="155.4" y="85.9">C3</text>
<text x="155.4" y="87.6">E3</text>
<text x="155.4" y="89.4">E4</text>
<text x="86.2" y="93">AA2</text>
<text x="86.2" y="94.7">AA1</text>
<text x="155.4" y="94.7">V1</text>
<text x="155.4" y="93">V2</text>
<text x="86.2" y="100.1">AC2</text>
<text x="86.2" y="101.9">AF1</text>
<text x="87.1" y="98.3">U1</text>
<text x="155.4" y="98.3">U2</text>
<text x="155.4" y="100.1">R2</text>
<text x="155.4" y="101.9">R1</text>
<text x="86.2" y="103.6">AL2</text>
<text x="86.2" y="107.2">AG2</text>
<text x="87.1" y="105.4">Y1</text>
<text x="155.4" y="103.6">D2</text>
<text x="155.4" y="105.4">E1</text>
<text x="155.4" y="107.2">L1</text>
<text x="86.2" y="109">AM2</text>
<text x="86.2" y="112.5">AK1</text>
<text x="155.4" y="109">H1</text>
<text x="155.4" y="112.5">H2</text>
<text x="86.2" y="114.3">AD1</text>
<text x="86.2" y="119.6">AC1</text>
<text x="87.1" y="117.9">Y2</text>
<text x="155.4" y="114.3">F1</text>
<text x="155.4" y="117.9">J1</text>
<text x="155.4" y="119.6">M1</text>
<text x="86.2" y="125">AG1</text>
<text x="155.4" y="125">P1</text>
<text x="55.5" y="130.9">VDDQ_DDR_S0</text>
<text x="86.2" y="130.3">AM1</text>
<text x="155.4" y="130.3">C1</text>
<text x="179" y="130.9">VDDQ_DDR_S0</text>
<text x="83.7" y="132.1">1%</text>
<text x="166.4" y="132.2">1%</text>
<text x="56.3" y="143.3">AVDD1V8_DDR_PLL_S0</text>
<text x="59" y="139.8">VDDA_DDR_PLL_S0</text>
<text x="85.3" y="139.2">AB14</text>
<text x="86.2" y="142.8">Y14</text>
<text x="155.4" y="139.2">M6</text>
<text x="155.4" y="141">M7</text>
<text x="170.1" y="139.8">VDDQ_DDR_CKE_S3</text>
<text x="85.3" y="146.3">AA14</text>
<text x="61.7" y="154">VDD_DDR_S0</text>
<text x="86.2" y="155.2">V13</text>
<text x="86.2" y="153.4">V12</text>
<text x="155.4" y="151.6">K9</text>
<text x="155.4" y="153.4">L9</text>
<text x="170.1" y="152.2">VDDQ_DDR_CK_S0</text>
<text x="86.2" y="157">V14</text>
<text x="86.2" y="165.9">T12</text>
<text x="86.2" y="167.6">T13</text>
<text x="155.4" y="167.6">T10</text>
<text x="155.4" y="165.9">R10</text>
<text x="155.4" y="164.1">P10</text>
<text x="170.1" y="164.7">VDDQ_DDR_S0</text>
<text x="86.2" y="169.4">U12</text>
<text x="86.2" y="171.2">U13</text>
<text x="155.4" y="171.2">W10</text>
<text x="155.4" y="169.4">V10</text>
<text x="155.4" y="173">Y10</text>
<text x="228.8" y="199.1">Size</text>
<text x="229.7" y="201.8">A3</text>
<text x="235.4" y="202.7">Page Name:</text>
<text x="240" y="198.8">Title:</text>
<text x="287.3" y="199.1">REV</text>
<text x="287.9" y="202.3">1.1</text>
<text x="228.6" y="205.2">Date:</text>
<text x="234.7" y="205">Monday, April 24, 2023</text>
<text x="263.1" y="205.2">Sheet</text>
<text x="272" y="205.1">06</text>
<text x="277.4" y="205.2">o f</text>
<text x="282.5" y="205.1">26</text>
</g>
<g font-size="1.6" fill="#003f7f">
<text x="91" y="40.6">DDR_CH0_DQ0_A</text>
<text x="141.7" y="40.6">DDR_CH0_DQ0_B</text>
<text x="91" y="42.4">DDR_CH0_DQ1_A</text>
<text x="91" y="44.2">DDR_CH0_DQ2_A</text>
<text x="91" y="46">DDR_CH0_DQ3_A</text>
<text x="91" y="47.8">DDR_CH0_DQ4_A</text>
<text x="141.7" y="42.4">DDR_CH0_DQ1_B</text>
<text x="141.7" y="44.2">DDR_CH0_DQ2_B</text>
<text x="141.7" y="46">DDR_CH0_DQ3_B</text>
<text x="141.7" y="47.8">DDR_CH0_DQ4_B</text>
<text x="91" y="49.5">DDR_CH0_DQ5_A</text>
<text x="91" y="51.3">DDR_CH0_DQ6_A</text>
<text x="91" y="53.1">DDR_CH0_DQ7_A</text>
<text x="141.7" y="49.5">DDR_CH0_DQ5_B</text>
<text x="141.7" y="51.3">DDR_CH0_DQ6_B</text>
<text x="141.7" y="53.1">DDR_CH0_DQ7_B</text>
<text x="91" y="58.4">DDR_CH0_DQ10_A</text>
<text x="91" y="54.9">DDR_CH0_DQ8_A</text>
<text x="91" y="56.6">DDR_CH0_DQ9_A</text>
<text x="140.8" y="58.4">DDR_CH0_DQ10_B</text>
<text x="141.7" y="54.9">DDR_CH0_DQ8_B</text>
<text x="141.7" y="56.6">DDR_CH0_DQ9_B</text>
<text x="91" y="60.2">DDR_CH0_DQ11_A</text>
<text x="91" y="62">DDR_CH0_DQ12_A</text>
<text x="91" y="63.8">DDR_CH0_DQ13_A</text>
<text x="91" y="65.5">DDR_CH0_DQ14_A</text>
<text x="140.8" y="63.8">DDR_CH0_DQ13_B</text>
<text x="140.8" y="60.2">DDR_CH0_DQ11_B</text>
<text x="140.8" y="62">DDR_CH0_DQ12_B</text>
<text x="140.8" y="65.5">DDR_CH0_DQ14_B</text>
<text x="91" y="70.9">DDR_CH0_DM0_A</text>
<text x="91" y="67.3">DDR_CH0_DQ15_A</text>
<text x="140.8" y="67.3">DDR_CH0_DQ15_B</text>
<text x="141.7" y="70.9">DDR_CH0_DM0_B</text>
<text x="91" y="72.6">DDR_CH0_DM1_A</text>
<text x="91" y="78">DDR_CH0_DQS0N_A</text>
<text x="91" y="76.2">DDR_CH0_DQS0P_A</text>
<text x="139.9" y="78">DDR_CH0_DQS0N_B</text>
<text x="139.9" y="76.2">DDR_CH0_DQS0P_B</text>
<text x="141.7" y="72.6">DDR_CH0_DM1_B</text>
<text x="91" y="81.5">DDR_CH0_DQS1N_A</text>
<text x="91" y="79.8">DDR_CH0_DQS1P_A</text>
<text x="139.9" y="81.5">DDR_CH0_DQS1N_B</text>
<text x="139.9" y="79.8">DDR_CH0_DQS1P_B</text>
<text x="91" y="85.1">DDR_CH0_WCK0P_A</text>
<text x="91" y="86.9">DDR_CH0_WCK0N_A</text>
<text x="91" y="88.6">DDR_CH0_WCK1P_A</text>
<text x="139.9" y="85.1">DDR_CH0_WCK0P_B</text>
<text x="139.9" y="86.9">DDR_CH0_WCK0N_B</text>
<text x="139.9" y="88.6">DDR_CH0_WCK1P_B</text>
<text x="91" y="94">DDR_CH0_CK_A</text>
<text x="91" y="95.8">DDR_CH0_CKB_A</text>
<text x="91" y="90.4">DDR_CH0_WCK1N_A</text>
<text x="139.9" y="90.4">DDR_CH0_WCK1N_B</text>
<text x="141.7" y="95.8">DDR_CH0_CKB_B</text>
<text x="142.6" y="94">DDR_CH0_CK_B</text>
<text x="91" y="99.3">DDR_CH0_A0_A</text>
<text x="91" y="101.1">DDR_CH0_A1_A</text>
<text x="142.6" y="99.3">DDR_CH0_A0_B</text>
<text x="142.6" y="101.1">DDR_CH0_A1_B</text>
<text x="91" y="102.9">DDR_CH0_A2_A</text>
<text x="91" y="104.7">DDR_CH0_A3_A</text>
<text x="91" y="106.4">DDR_CH0_A4_A</text>
<text x="142.6" y="102.9">DDR_CH0_A2_B</text>
<text x="142.6" y="104.7">DDR_CH0_A3_B</text>
<text x="142.6" y="106.4">DDR_CH0_A4_B</text>
<text x="91" y="108.2">DDR_CH0_A5_A</text>
<text x="91" y="110">DDR_CH0_A6_A</text>
<text x="91" y="113.5">DDR_CH0_LP4/4X_CKE0/LP5_CS0_A</text>
<text x="127.5" y="113.5">DDR_CH0_LP4/4X_CKE0/LP5_CS0_B</text>
<text x="142.6" y="108.2">DDR_CH0_A5_B</text>
<text x="142.6" y="110">DDR_CH0_A6_B</text>
<text x="91" y="115.3">DDR_CH0_LP4/4X_CKE1/LP5_CS1_A</text>
<text x="91" y="118.9">DDR_CH0_LP4/4X_CS0_A</text>
<text x="127.5" y="115.3">DDR_CH0_LP4/4X_CKE1/LP5_CS1_B</text>
<text x="135.5" y="118.9">DDR_CH0_LP4/4X_CS0_B</text>
<text x="91" y="120.7">DDR_CH0_LP4/4X_CS1_A</text>
<text x="91" y="126">DDR_CH0_RESET_A</text>
<text x="135.5" y="120.7">DDR_CH0_LP4/4X_CS1_B</text>
<text x="139.9" y="126">DDR_CH0_RESET_B</text>
<text x="91" y="131.3">DDR_CH0_ZQ_A</text>
<text x="142.6" y="131.3">DDR_CH0_ZQ_B</text>
<text x="91" y="143.8">DDR_CH0_PLL_AVDD1V8</text>
<text x="91" y="140.2">DDR_CH0_PLL_DVDD</text>
<text x="137.2" y="140.2">DDR_CH0_VDDQ_CKE_1</text>
<text x="137.2" y="142">DDR_CH0_VDDQ_CKE_2</text>
<text x="91" y="147.3">DDR_CH0_PLL_AVSS</text>
<text x="91" y="154.4">DDR_CH0_VDD_MIF_1</text>
<text x="138.1" y="152.7">DDR_CH0_VDDQ_CK_1</text>
<text x="138.1" y="154.4">DDR_CH0_VDDQ_CK_2</text>
<text x="91" y="158">DDR_CH0_VDD_MIF_3</text>
<text x="91" y="156.2">DDR_CH0_VDD_MIF_2</text>
<text x="91" y="166.9">DDR_CH0_VDD_1</text>
<text x="140.8" y="166.9">DDR_CH0_VDDQ_2</text>
<text x="140.8" y="165.1">DDR_CH0_VDDQ_1</text>
<text x="91" y="168.7">DDR_CH0_VDD_2</text>
<text x="91" y="170.4">DDR_CH0_VDD_3</text>
<text x="91" y="172.2">DDR_CH0_VDD_4</text>
<text x="140.8" y="172.2">DDR_CH0_VDDQ_5</text>
<text x="140.8" y="170.4">DDR_CH0_VDDQ_4</text>
<text x="140.8" y="168.7">DDR_CH0_VDDQ_3</text>
<text x="140.8" y="174">DDR_CH0_VDDQ_6</text>
</g>
<g font-size="1.5" fill="#00f">
<text x="93.7" y="137.2">DDR_PLL Power</text>
<text x="123.9" y="137.2">LP4/4x CKE&amp;LP5 CS Power&amp;Reset</text>
<text x="112.2" y="140.1">0.75-0.85V</text>
<text x="113.5" y="143.5">1.8V</text>
<text x="123.9" y="146.1">LPDDR5 =1.05V</text>
<text x="123.9" y="144.4">LPDDR4/4x =1.1V</text>
<text x="93.7" y="151.5">Memory Interface Power</text>
<text x="112" y="155.7">0.75-0.85V</text>
<text x="123.9" y="151.5">CK Power</text>
<text x="123.9" y="156.8">LPDDR4/4x =0.6V</text>
<text x="123.9" y="158.6">LPDDR5 =0.5V</text>
<text x="93.7" y="163.9">Digital Core Power</text>
<text x="123.9" y="163.9">DDR IO Power</text>
<text x="111.8" y="169.1">0.75-0.85V</text>
<text x="123.9" y="171">LPDDR5 =0.5V</text>
<text x="123.9" y="169.2">LPDDR4/4x =0.6V</text>
</g>
<g font-size="1.3">
<text x="30.8" y="1.3">5</text>
<text x="88.8" y="1.3">4</text>
<text x="146.9" y="1.3">3</text>
<text x="205" y="1.3">2</text>
<text x="263.1" y="1.3">1</text>
<text x=".5" y="28.4">D</text>
<text x="292.6" y="28.4">D</text>
<text x=".5" y="79.5">C</text>
<text x="292.6" y="79.5">C</text>
<text x=".5" y="130.6">B</text>
<text x="292.6" y="130.6">B</text>
<text x=".5" y="181.7">A</text>
<text x="292.6" y="181.7">A</text>
<text x="30.8" y="207.4">5</text>
<text x="88.8" y="207.4">4</text>
<text x="146.9" y="207.4">3</text>
<text x="205" y="207.4">2</text>
<text x="263.1" y="207.4">1</text>
</g>
<g font-size="1.1" fill="#00f">
<text x="123.9" y="165.4">(Except</text>
<text x="123.9" y="166.6">CKE</text>
<text x="126.8" y="166.6">and</text>
<text x="129.6" y="165.4">for</text>
<text x="129.8" y="166.6">Reset)</text>
<text x="132.6" y="165.4">CK,</text>
</g>
</svg>
